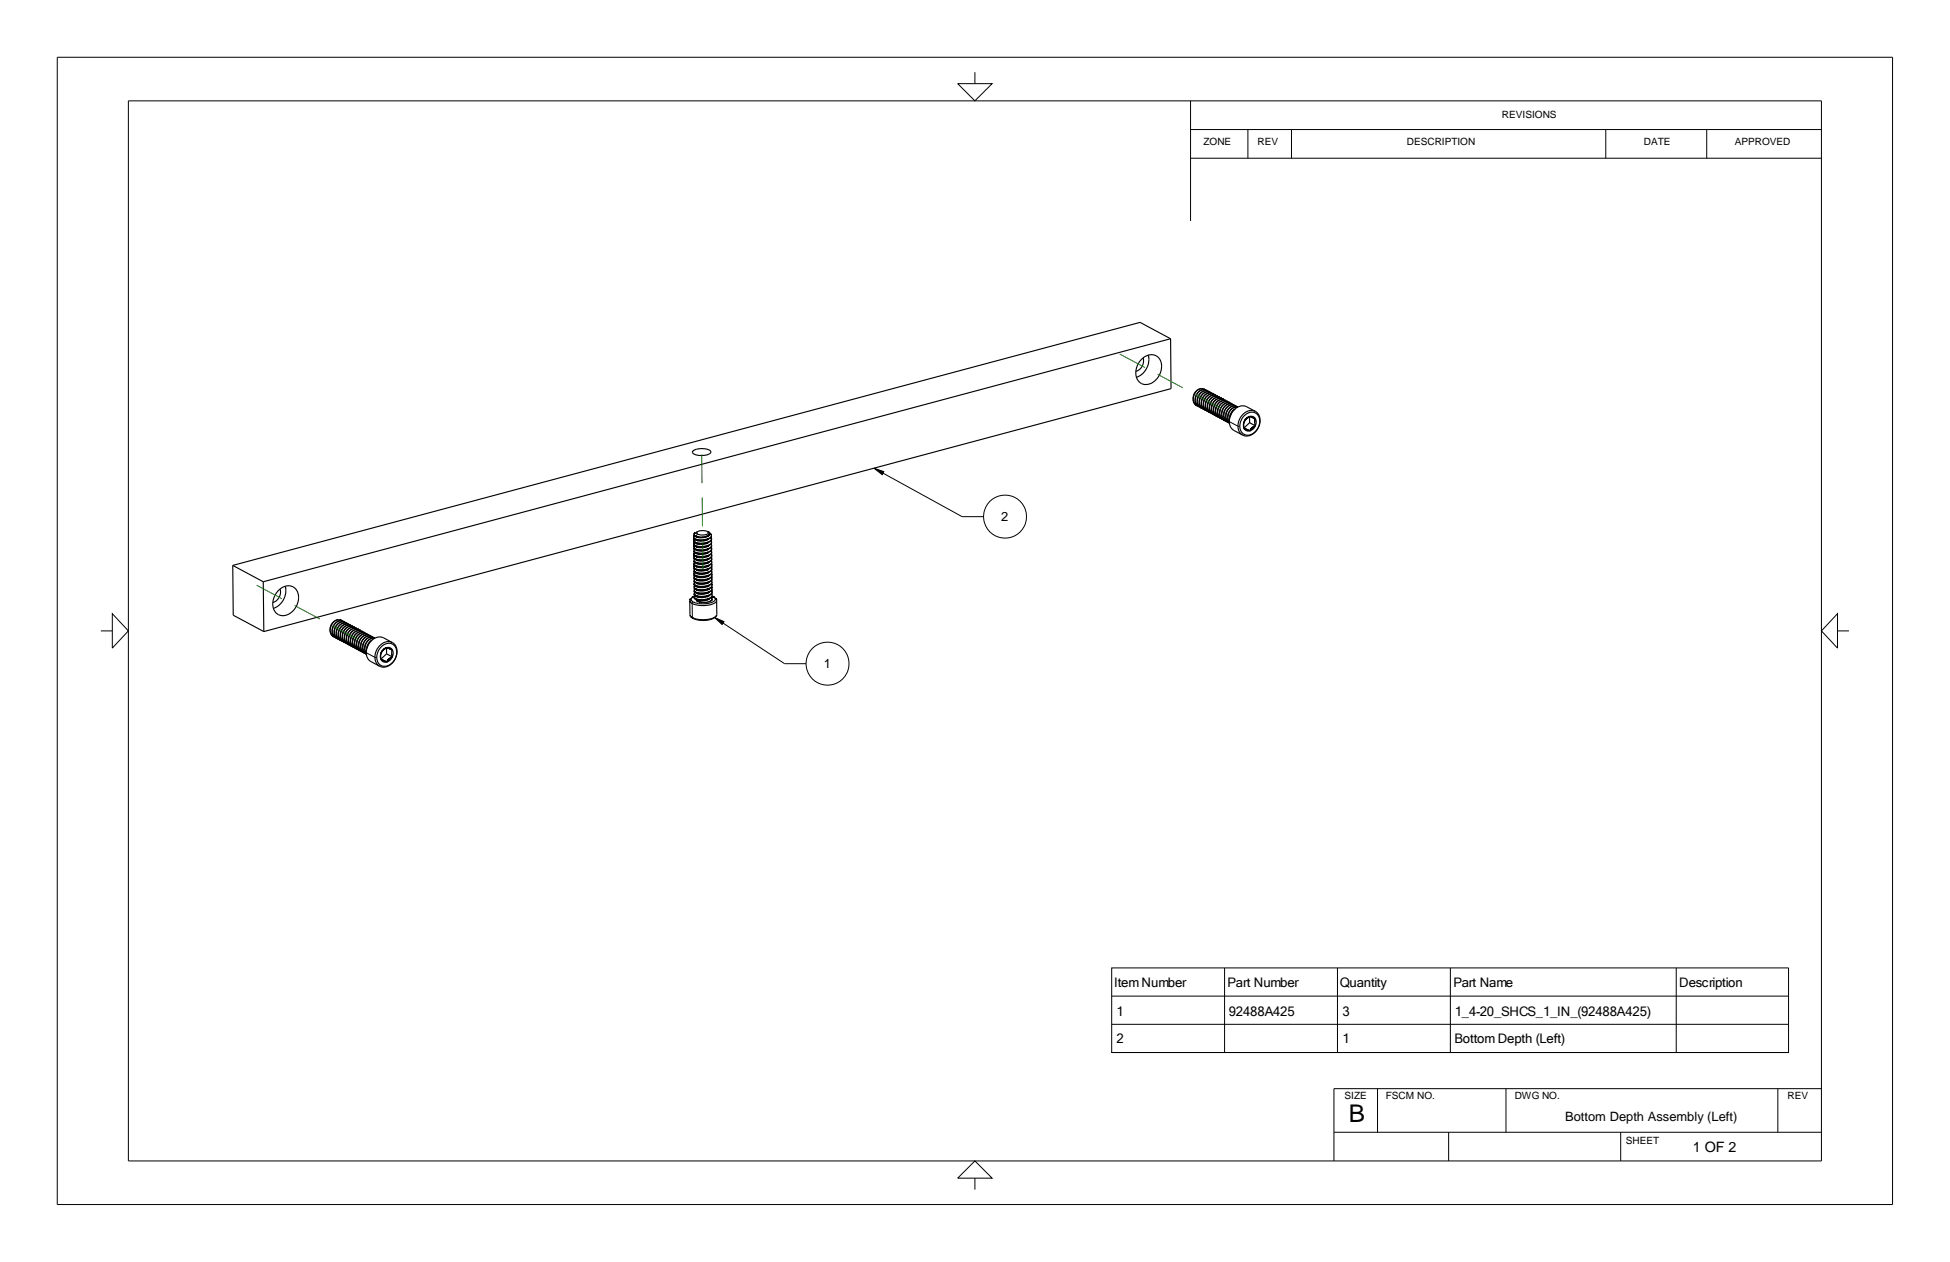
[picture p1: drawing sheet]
<svg xmlns="http://www.w3.org/2000/svg" width="432mm" height="279mm" viewBox="0 0 432 279" stroke-linecap="round" stroke-linejoin="round" font-family="sans-serif">
<g fill="none" stroke="#000" stroke-width=".25">
<path d="M252.7 79.6a2.51 2.51 0 0 1 3.8-.5l.4 .6 .3 .7a4 4 0 0 1-3.9 4.7 2.73 2.73 0 0 1-1.5-4zM253.1 79.2l.1 .9-.3 1.1-.4 .5-1 .5M254.3 78.6l.1 1a4.2 4.2 0 0 1-2.7 3.9M259.2 75l-6.7-3.6-201 53.8M259.2 75l.1 11-200.9 53.8M259.2 75l-200.9 53.8M153.4 99.9l.5-.3 .9-.2 1.8 .1a.58 .58 0 0 1 .7 .3 .58 .58 0 0 1-.2 .7 3.8 3.8 0 0 1-3.7-.3zM265 89.8l.2 .1M265.5 90l.2 .1M266 86l-1 .5-.7 1.1v1.4l.7 .8M266 86l.7 .3M266 86l-.9 .5-.8 1.2v1.2l.7 .9"/>
<path d="M266.4 90.5l.2 .1M266.8 90.7l.2 .1M267.1 86.4l.2 .1M267.1 86.4l-.4-.2-.8 .2-.7 .5-.3 .6-.3 .7 .1 .7 .3 .7 .5 .4M267.1 86.4l-.5-.1-.7 .2-.9 .9-.3 .7v.8l.3 .7 .5 .4M267.3 91l.2 .1M267.5 86.6l-.6-.1-.7 .2-.5 .4-.4 .7-.2 .7 .1 1 .4 .5 .5 .3M267.5 86.6l-.3-.1-.7 .1-.5 .3-.6 .8-.2 .8v.6l.2 .7 .5 .5M267.5 86.6l.2 .2M267.7 91.2l.2 .1M268 86.9l-.7-.2-.6 .2-.9 1-.3 .9 .1 .8 .3 .6 .5 .3M268 86.9l-.6-.2-.7 .3-.9 1-.2 .8v.7l.3 .6 .5 .4"/>
<path d="M268 86.9l.2 .1M268.2 91.5h.2M268.2 90.6l.3 .8 .6 .5M268.3 90.6l.3 .9 .5 .4M268.5 87.1l.1 .1M268.5 87.1l-.5-.1h-.5l-.7 .4-.5 .7-.3 .8v.9l.3 .5 .5 .4M268.5 87.1l-.8-.1-.5 .2-.9 1-.2 .7v.7l.3 .8 .4 .3M268.6 91.7l.2 .1M268.9 87.3h-1l-.7 .4-.5 .7-.3 .8 .1 .8 .3 .7 .5 .3M268.9 87.3l.2 .2M268.9 87.4l-.4-.2-.7 .1-.5 .4-.5 .7-.3 .8v.8l.2 .5 .6 .5M269.1 91.9l.2 .1"/>
<path d="M269.4 87.6l.1 .1M269.4 87.6l-.8-.2-.5 .2-.8 .7-.3 .6v1.5l.3 .5 .4 .3M269.4 87.6l-.6-.1-.8 .2-.8 1-.2 .8v.8l.3 .5 .4 .4M269.7 92.3h.1M269.8 87.8l.2 .2M269.8 87.8l-.3-.1-.8 .1-1 1-.3 .7v.7l.3 .8 .5 .5M269.8 87.8l-.6-.1-.8 .2-.9 1.2-.1 1.3 .3 .7 .5 .4M270 92.4l.2 .1M270.3 88.1l.1 .1M270.3 88.1l-.4-.2-.7 .1-.7 .5-.5 .6-.2 .8v.7l.3 .6 .5 .5M270.3 88.1l-.7-.2-.6 .3-.9 .9-.2 .8v.7l.2 .6 .5 .5M270.4 92.7l.2 .1"/>
<path d="M270.5 91.8l.2 .8 .6 .5M270.7 88.3l.2 .2M270.7 88.3l-.8-.1-.8 .4-.7 .9-.2 1.1M270.7 88.3l-.7-.1-.8 .4-.7 .8-.2 1.2M270.9 92.9l.2 .1M271 92l.2 .9 .6 .5M271.2 88.6l.1 .1M271.2 88.6l-.8-.2-.6 .2-.6 .5-.4 .8v1.3l.2 .6 .7 .5M271.2 88.6l-.7-.2-.5 .2-.6 .5-.5 .6-.1 1.4 .2 .6 .5 .5M271.3 93.1l.2 .1M271.6 88.8l-.6-.1-.7 .2-.6 .5-.4 .7v1.4l.2 .5 .5 .4M271.6 88.8l.2 .1"/>
<path d="M271.6 88.8l-.4-.2-.7 .2-.5 .2-.6 .8-.2 .8v.9l.3 .5 .5 .4M271.8 93.4l.2 .1M272.1 89l-.4-.1-.7 .1-.5 .3-.6 .8-.2 .8v.8l.3 .6 .4 .4M272.1 89l.1 .2M272.1 89l-.5-.1-.6 .1-.7 .5-.5 .6-.2 .8v.8l.3 .6 .5 .4M272.2 93.6h.1M272.2 93.5l-.3-.7v-.7l.3-.9 .8-.9 1-.2h-.5l-.6 .2-.8 .9-.3 1.4 .4 .9M272.5 89.3l-.8-.2-.5 .2-.6 .6-.4 .7-.1 1.4 .3 .6 .5 .3M272.5 89.3l.2 .1M272.5 89.3l-.6-.1-.5 .1-.7 .5-.4 .6-.2 .7 .1 .8 .2 .6 .5 .4M273 89.5l-.6-.1-.7 .2-.6 .5-.4 .7-.1 .6v.8l.3 .6 .4 .3M273 89.5l-.9-.1-.8 .4-.6 1-.2 1"/>
<path d="M273 89.5l.2 .1M273.4 90.7l-.6 .6-.4 .9M273.4 89.8l-.7-.2-.8 .4-.7 1-.2 1M273.4 89.8l.2 .1M273.4 89.8l-.8-.2-.9 .5-.6 .9-.1 1M273.6 90.5l-.9 .8-.4 1.3M273.8 90.3a3.2 3.2 0 0 0-1 4.7l2.4 1.3M273.8 90.3a2.14 2.14 0 0 1 2.3-.2l1.9 1M273.9 90l-.6-.1-.8 .2-.8 1-.2 .8v.7l.2 .6 .5 .4M273.9 90l.1 .1M273.9 90l-.8-.1-.5 .1-.5 .4-.5 .8-.2 .7 .1 .8 .3 .6 .4 .3M274.6 94.4a1.87 1.87 0 0 0 1.3 1.9 1.87 1.87 0 0 0 2.1-.8 2.51 2.51 0 0 0-.3-4.2 2.94 2.94 0 0 0-3.1 3.1"/>
<path d="M275.5 94.7h.1M275.5 93.3l-.1 1 .1 .6M275.5 93.3l-.2 1.1 .2 .5M275.5 94.7l1.3 .7M275.5 94.9l1.3 .5M275.5 94.9l.6 .5h.7M276.7 92.2v1.4l-1.2 1.1M276.7 93.6l1.3 .7M276.7 92.2l-.6 .4-.6 .7M276.7 92.2h.7l.6 .5M276.7 92.2l1.3 .5M276.7 92.2l-.8 .5-.4 .6"/>
<path d="M278 92.7l-.2 .8 .2 .8M278 92.7l.2 .7-.2 .9M278 91.1l.7 .7 .3 .8a3.4 3.4 0 0 1-3.3 3.9l-.5-.2M278 94.3l-.8 .4-.4 .7M278 94.3l-.5 .7-.7 .4M278 91.1a3 3 0 0 0-3.8 2.9l.1 1.4 .9 .9M153.6 119v.2l.4 .2M153.6 119.7v.2l.4 .3M153.9 118.6l-.3 .4M153.9 119.4l-.3 .3M154 119.4l.4 .2M154.1 119.5l.3 .2"/>
<path d="M154.5 117.7l-.3 .3 .3 .3 1.3 .1a.78 .78 0 0 0 1-.6l-.2-.1 .5 .2 .1 .3-.6 .5M154.5 117.7l-.8 .5v.3l.4 .2M156.6 117.7l-1.3-.2-.8 .2M156.6 118.7l-1.3 .3-1.2-.3M156.6 118.7l-1 .2-1.5-.2M156.8 119.3l-1.2 .3-1.6-.2M156.8 119.3l-1.2 .4-1.2-.1M156.9 119.3l-1.1 .5-1.4-.1M157 118.5l-.6 .4-1 .2-.9-.1-.4-.3M157.1 118l.4 .6M157.4 119l.2 .3M157.4 119.7l.2 .3"/>
<path d="M157.5 118.6v.2l-.5 .4-1.2 .3-1.5-.1-.5-.1-.2-.3M157.5 118.6v.3l-.7 .4M157.6 119.3l-.2 .4-.6 .4M157.6 119.3l-.5 .6-1.4 .3h-1.4l-.5-.2-.2-.3M51.5 125.2l.1 11 6.8 3.6M51.5 125.2l6.8 3.6M58.3 128.8l.1 11M61.6 130.8a2.47 2.47 0 0 1 3.9-.4l.5 1.2a4 4 0 0 1-3.6 4.7 2.62 2.62 0 0 1-1.8-3.7l.3-.9zM62 130.4l.1 1-.3 .9-.6 .7-.8 .4M63.2 129.8l.1 .9-.2 1.1a4.1 4.1 0 0 1-2.6 2.9M75 137.2l.6 .2M75 137.2l-1.1 .5-.7 1.2 .1 1.3 .6 .7"/>
<path d="M75 137.2l-1.1 .4-.7 1.2v1.3l.7 .8M76 137.6l.2 .1M76 137.6l-.8-.2-.5 .2-.7 .6-.3 .6-.2 .6 .1 .9 .4 .6 .4 .3M76 137.6l-.7-.2-.5 .2-.6 .5-.4 .6-.2 1.4 .3 .7 .5 .4M76.5 137.8l.1 .1M76.5 137.8l-.8-.2-.6 .2-.8 1-.3 .8v.8l.3 .6 .5 .4M76.5 137.8l-.7-.1-.7 .2-.9 1.1-.2 .7 .1 .9 .3 .5 .6 .4M76.9 138l-.5-.1h-.5l-.6 .4-.6 .8-.3 .7 .1 .9 .2 .5 .5 .5M76.9 138l.2 .2M76.9 138l-.7-.1-.6 .2-.9 1-.2 .7v.7l.3 .7 .4 .5M77.3 138.3l-.4-.1-.7 .1-.4 .3-.6 .7-.2 .7v.8l.2 .7 .5 .4M77.3 138.3l.2 .1"/>
<path d="M77.3 138.3l-.7-.2-.6 .2-.5 .5-.4 .6-.2 .7 .1 .9 .3 .6 .4 .3M77.4 139.6l.9-.5 .9 .2-1-.1-.7 .4-.5 .7-.2 .8v.7l.2 .7 .5 .4-.6-.6-.2-.7 .2-1.1zM77.8 138.5l.2 .1M77.8 138.5l-.5-.1-.8 .2-.6 .6-.3 .6-.2 .6 .1 .9 .3 .6 .4 .2M77.8 138.5l-.7-.1-.6 .1-.6 .6-.4 .7-.2 .6 .1 .9 .3 .5 .5 .3M78.3 138.8l-.6-.2-.5 .1-.6 .4-.6 .8-.2 .7v.8l.3 .6 .5 .4M78.3 138.8l-.7-.2-.6 .2-.7 .7-.3 .6-.2 .6 .1 .9 .7 .8M78.3 138.8l.1 .1M78.7 139l-.6-.1-.7 .2-.8 .9-.3 .8v.7l.3 .7 .4 .4M78.7 139l.2 .1M78.7 139l-.4-.1h-.7l-.7 .5-.4 .7-.3 .7 .1 .8 .2 .6 .5 .4M79.2 139.3l.1 .1"/>
<path d="M79.6 139.5l-.6-.1-.6 .1-.5 .5-.5 .7-.2 1.3 .3 .7 .5 .4M79.6 139.5l.2 .1M79.6 139.5l-.4-.2-.6 .1-.7 .4-.5 .6-.2 .7v.9l.2 .6 .6 .5M80.1 139.7l.1 .1M80.1 139.7l-.8-.1-.5 .1-.6 .6-.4 .6-.2 .9v.6l.3 .6 .5 .3M80.1 139.7l-.6-.1-.7 .2-.9 .9-.2 .7v.8l.2 .7 .5 .4M80.2 139.8l-.7 .1-.8 .6-.6 .9-.1 .8M80.2 139.8l.3 .2-.9-.1-.9 .6-.4 .7-.2 1M80.5 140l.2 .1M152.7 133l.1 3.2 .2 .4M153.3 132.3l-.6 .7M153.6 121.3l.4 .3"/>
<path d="M153.6 120.5l.4 .4M153.6 120.4v.1M153.6 121.2v.1M153.6 121.9v.2l.4 .3M153.6 123.4l.1 .2 .4 .2M153.6 122.7l.1 .2 .4 .2M153.6 125.7l.5 .4M153.6 124.9l.5 .4M153.6 124.1l.1 .3 .4 .2M153.6 125.6v.1M153.6 124.9h.1M153.7 127.1v.2l.4 .2"/>
<path d="M153.7 126.3v.3l.4 .2M153.7 127.8l.1 .3 .3 .2M153.7 128.5v.3l.4 .2M153.7 129.3v.2l.4 .2M153.7 130l.1 .3 .3 .2M153.7 130.7l.1 .3 .3 .2M153.7 131.5l.1 .2 .3 .3M153.7 132.2l.1 .3 .3 .2M153.9 120.1l-.3 .3M153.9 122.3l-.3 .4M153.9 121.6l-.3 .3M153.9 120.9l-.3 .3"/>
<path d="M153.9 132l-.6 .3M153.9 123.1l-.3 .3M153.9 124.5l-.3 .4M153.9 123.8l-.3 .3M153.9 126.7l-.2 .4M153.9 126l-.2 .3M154 127.5l-.3 .3M154 128.2l-.3 .3M154 129.7l-.3 .3M154 128.9l-.3 .4M154 130.4l-.3 .3M154 131.1l-.3 .4"/>
<path d="M154 131.9l-.3 .3M154 120.9h.1M154 122.4l.9 .2 1.6-.2M154.1 123.1l.9 .3 1.5-.2M154.1 128.3l.4 .1M154.1 120.2l1 .3M154.2 126.1h.1M154.2 132.7l.2 .4 .5 .2h1.9M156.5 122.4h.1M156.8 120.1l-1.3 .3-1.5-.2M156.8 120.1l-1.2 .3-1.6-.2M156.9 120.8l-1.4 .4-1.5-.3"/>
<path d="M156.9 121.5l-1.5 .4-1.4-.3M156.9 121.5l-1.5 .3-1.4-.2M156.9 120.8l-1.4 .3-1.5-.2M156.9 122.3l-.4 .1M156.9 122.3l-1.3 .3-1.6-.2M156.9 123l-.4 .2M156.9 123l-1.3 .3-1.5-.2M156.9 123.8l-1.4 .2-1.4-.2M156.9 123.8l-1.4 .3-1.4-.3M156.9 126l-1.3 .3-1.5-.2M156.9 125.2l-1.3 .4h-.8l-.7-.3M156.9 124.5l-1.5 .4-1.3-.3"/>
<path d="M156.9 124.5l-1.5 .3-1.3-.2M156.9 126l-1.2 .2-1.6-.1M156.9 120.1l-.7 .3-1.1 .1M156.9 125.2l-1.2 .3-1.6-.2M156.9 128.2l-1.2 .3-1.2-.1M156.9 127.4l-1.4 .3-1.4-.2M156.9 126.7l-1.4 .3-1.4-.2M156.9 120.8l-.6 .3-.7 .2-1-.1-.5-.3M156.9 128.2l-1.2 .2h-1.2M156.9 127.4l-1.4 .4-1.4-.3M156.9 126.7l-1.3 .4-.9-.1-.6-.2M156.9 121.5l-.4 .3-1 .2-.9-.1-.5-.2"/>
<path d="M156.9 122.3l-.6 .3-.9 .1h-.9l-.3-.3M157 129.6l-1.4 .3-1.5-.2M157 123l-1.3 .5-1-.1-.5-.2M157 123.7l-.5 .3-.9 .2h-.9l-.5-.3M157 129.6l-1.4 .4-1.5-.3M157 128.9l-1.3 .3-1.6-.2M157 128.9l-1.4 .4-1.5-.3M157 125.2l-.6 .3-.9 .2-.9-.1-.4-.2M157 131.1l-1.6 .4-1.3-.3M157 130.4l-1.5 .3-1.4-.2M157 131.8l-1.3 .4h-.8l-.8-.2M157 131.1l-1.2 .3-1.7-.2"/>
<path d="M157 124.5l-.5 .3-.9 .1h-1l-.4-.3M157 125.9l-1.3 .5h-.9l-.6-.3M157 131.8l-1.3 .3-1.6-.1M157 132.6l-1.3 .3-1.6-.2M157 126.7l-.5 .3-.8 .1h-1.1l-.4-.3M157 127.4l-.5 .3-.9 .2-.9-.1-.5-.2M157 132.6l-1.4 .3h-.8l-.7-.2M157 128.1l-.5 .3-.9 .2h-.9l-.5-.3M157 128.9l-.5 .3-1.1 .2-.8-.1-.4-.2M157 130.3l-.5 .3-.8 .2h-1l-.5-.3M157 129.6l-.5 .3-.8 .2-1.1-.1-.4-.2M157 131.8l-.5 .3-1 .2-.9-.1-.4-.2"/>
<path d="M157 131.1l-.5 .3-.9 .2-.9-.1-.5-.2M157.1 132.6l-1.4 .4h-1l-.4-.3M157.4 121.9l.2 .3M157.4 120.5l.2 .3M157.4 121.2l.2 .3M157.5 123.4l.1 .3M157.5 124.1l.1 .4M157.5 122.7l.1 .3M157.5 125.6l.1 .3M157.5 124.9l.1 .3M157.5 126.3l.1 .4M157.5 127.1l.1 .3"/>
<path d="M157.5 127.8l.1 .3M157.5 129.3l.2 .3M157.5 130l.2 .3M157.5 128.5l.1 .4M157.5 130.7l.2 .4M157.5 132.2l.2 .3M157.5 131.5l.2 .3M157.6 120.8l-.1 .3-.6 .4M157.6 120l-.5 .6-1.1 .3h-1.5l-.9-.4M157.6 120.8l-.4 .5-1.4 .4h-1.4l-.6-.2-.2-.3M157.6 120l-.1 .4-.6 .4M157.6 121.5l-.2 .4-.5 .4"/>
<path d="M157.6 122.2l-.1 .4-.6 .4M157.6 121.5l-.1 .3-.5 .4-1.2 .2h-1.5l-.5-.2-.2-.3M157.6 124.6l-.7 .6-1.3 .2-1.4-.1-.6-.4M157.6 122.2l-.1 .3-.4 .4-1.4 .3-1.5-.1-.6-.4M157.6 123.7l-.1 .4-.6 .4M157.6 124.5h.1M157.6 123l-.1 .3-.6 .5M157.6 123.7l-.4 .5-1.3 .5-1.6-.1-.5-.2-.2-.3M157.6 124.5v.1M157.6 124.5l-.2 .5-.5 .2M157.6 123l-.5 .6-1.4 .3-1.5-.1-.6-.4M157.6 126.7l-.4 .5-1.3 .4h-1.4l-.6-.3-.2-.2"/>
<path d="M157.6 126.7l-.1 .3-.6 .4M157.6 125.9l-.4 .6-1.2 .4-1.7-.1-.5-.2-.1-.3M157.6 125.2l-.1 .3-.4 .3-1.6 .4-1.6-.3-.3-.3 .3-.3M157.6 125.9v.4l-.7 .4M157.6 125.2l-.1 .4-.6 .4M157.6 127.4l-.1 .4-.6 .4M157.6 128.1l-.1 .4-.5 .4M157.6 128.9v.3l-.6 .4M157.6 127.4l-.5 .6-1.2 .3h-1.5l-.6-.2-.1-.3M157.6 128.9l-.4 .5-1.4 .4-1.6-.1-.5-.4M157.6 128.1v.3l-.5 .4-1.3 .3-1.6-.1-.5-.5M157.7 129.6l-.4 .5-1.5 .5-1.6-.2-.5-.4"/>
<path d="M157.7 130.3l-.5 .6-1.3 .4-1.4-.1-.6-.2-.2-.3M157.7 129.6l-.2 .4-.5 .4M157.7 130.3l-.1 .4-.6 .4M157.7 131.1l-.1 .3-.6 .4M157.7 132l.5 .2M157.7 131.1l-.5 .6-1.3 .3h-1.4l-.5-.2-.3-.3M157.7 132.5l-.3 .5-.6 .3M157.7 131.8l-.1 .4-.6 .4M157.7 131.8l-.5 .6-1.4 .4-1.4-.1-.5-.2-.2-.3M157.7 132.5l-.1 .4-.8 .4M158.2 132.2l.5 .6v3.3l-.2 .4M158.2 132.2l.2 .4a1.64 1.64 0 0 1-1.8 1 4.4 4.4 0 0 1-3.4-.5l-.2-.5 .3-.3"/>
<path d="M158.5 136.5l-1.2 .7-1.6 .2-1.5-.2-1.2-.6M158.5 136.5l-1.3 .6-1.3 .1-1.7-.1-1.2-.5M158.7 132.9a2.49 2.49 0 0 1-2.5 1.1 4 4 0 0 1-3.3-.6l-.2-.4M73.9 140.9l.2 .1M74.4 141.2l.1 .1M75.2 141.7l.3 .1M75.7 141.9l.2 .1M76.2 142.1l.2 .1M76.6 142.4h.1M76.6 142.4l.2 .1M77 142.6h.1M77 142.6l.3 .1"/>
<path d="M77.5 142.9l.2 .1M78 143.1l.2 .1M78 142.2l.3 .9 .6 .5M78.1 142.2l.3 1 .5 .4M78.4 143.3l.2 .1M78.9 143.6l.2 .1M79.3 143.8l.2 .1M79.8 144.1l.2 .1M80.2 144.3h.1M80.2 144.3l.2 .1M80.7 144.5l.2 .1M80.8 143.7l.3 1"/>
<path d="M80.8 143.7l.3 .9M81 140.2l-.7-.1-.7 .2-.8 1.1-.3 .7 .1 .8 .3 .6 .4 .3M81.1 144.8h.1M81.1 140.3l-.5-.2h-.7l-.7 .5-.4 .6-.3 .8v.7l.3 .7 .5 .4M81.4 140.5l.2 .1M81.4 140.5l-.5-.2-.5 .1-.6 .3-.6 .8-.2 .8v.8l.3 .6 .5 .4M81.4 140.5l-.7-.2-.6 .2-.6 .6-.4 .7v1.4l.2 .5 .5 .4M81.9 140.7l-.4-.2-.7 .1-.7 .5-.5 .7-.2 .7v.8l.3 .6 .5 .4M82 140.8l-.5-.2-.7 .1-.5 .3-.6 .7-.2 .7v.8l.2 .6 .5 .5M82.3 141.8l-.7 .7-.3 .9M82.3 140.9l-.7-.1-.6 .2-.7 .6-.3 .7-.2 .5 .1 .9 .3 .6 .5 .2M82.3 140.9l.2 .2"/>
<path d="M82.3 140.9l-.6-.1-.7 .3-.9 1-.2 .7v.7l.3 .7 .5 .3M82.5 141.6l-1 1-.3 1.1M82.8 141.2l.2 .1-.9 .1-.8 .6-.4 .9-.1 .8M82.8 141.2l-.7-.2-.7 .3-.9 1.1-.2 1.4 .4 .7 .4 .3M82.8 141.2l-.8-.1-.5 .1-.5 .4-.5 .8-.1 1.4 .2 .5 .5 .5M83 141.3l-.9 .1-.8 .5-.4 .8-.1 1M84.4 145.9h.1M84.4 145.9l1.3 .7M84.4 146.1l1.3 .5M84.4 146.1l.6 .5h.7M84.5 143.1a1.91 1.91 0 0 1 2.5-.4 1.91 1.91 0 0 1 .8 2.3 2.55 2.55 0 0 1-3.7 2.2 2.84 2.84 0 0 1 .4-4.1zM85.6 144.8l1.3 .6"/>
<path d="M85.6 144.8l-1.2 1.1M85.6 143.4v1.4M85.6 143.4l1.3 .4M85.6 143.4l-.6 .4-.6 .7-.2 1 .2 .6M85.6 143.4h.8l.5 .4M85.6 143.4l-.7 .4-.5 .7-.1 .9 .1 .7M86.9 142.3a2.99 2.99 0 0 0-3.8 2.7v1.4l.4 .7 .6 .4M86.9 145.4l-.7 .5-.5 .7M86.9 145.4l-.4 .6-.8 .6M86.9 142.3l-1.9-1.1a3 3 0 0 0-3.9 3l.1 .9 .5 1 2.4 1.4M86.9 142.3l.5 .4 .5 1.1a3.3 3.3 0 0 1-3.4 3.9l-.4-.2M86.9 143.8l-.2 .5 .2 1.1"/>
<path d="M86.9 143.8l.2 .6-.2 1"/>
</g>
<g fill="none" stroke="#000" stroke-width=".22">
<path d="M12.7 12.7h406.4v254h-406.4zM212.1 18.5h7.6l-3.8 3.8zM215.9 16v2.5M28.4 22.3h374.9v234.7h-374.9zM263.6 28.7h139.7M263.6 35h139.7M263.6 22.3v26.6M276.3 28.7v6.3M286 28.7v6.3M355.6 28.7v6.3M377.9 28.7v6.3M264.2 88.4h.1"/>
<path d="M264.6 88.6l.1 .1M265.1 88.9h.1M265.5 89.1l.1 .1M266 89.3v.1M266.4 89.6h.1M266.9 89.8l.1 .1M267.3 90.1h.1M267.8 90.3h.1M268.2 90.6h.1M268.7 90.8h.1M269.1 91l.1 .1M269.6 91.3h.1"/>
<path d="M270 91.5h.1M270.5 91.8h.1M271 92h.1M271.4 92.2l.1 .1M271.8 92.5h.1M272.2 93.3l1.9 1.1h.5M275.4 94.1l-.1 .1M279 93v.2M153.9 119.3v.1M154.3 118.8l.1 .1M154.4 119.6v.1M154.5 118.3l-.4 .4"/>
<path d="M156.6 117.7l.2 .1M193.5 103.7l2.2 .7-.4 .7zM195.5 104.8l17.5 9.6h4.8M22.3 139.7h2.6M24.9 135.9l3.5 3.8-3.5 3.8zM73.1 139.6h.1M73.5 139.8h.1M153.5 133.3l-.2 .3v3.1l.2 .2M153.9 120.8v.1M153.9 120.1h.1M154 121.5v.1M154 122.3v.1"/>
<path d="M154 123v.1M154 123.7v.1M154 124.5v.1M154 125.2v.1M154 125.9v.1M154 126.7v.1M154 127.4v.1M154 128.9v.1M154 128.1v.1M154.1 129.6v.1M154.1 130.4v.1M154.1 131.1v.1"/>
<path d="M154.1 132.6v.1M154.1 131.8v.1M154.4 120.3v.1M154.4 121.1h.1M154.4 121.8v.1M154.4 122.5v.1M154.4 124.7v.1M154.4 123.3h.1M154.4 124v.1M154.4 125.5v.1M154.4 126.2v.1M154.4 126.9l.1 .1"/>
<path d="M154.5 127.7v.1M154.5 128.4v.1M154.5 129.1v.1M154.5 129.9v.1M154.5 130.6v.1M154.5 131.3v.1M154.5 132.1v.1M154.5 132.8v.1M158.2 136.7l2.1 .9-.4 .7zM160.1 137.9l13.6 9h4.8M406.9 135.9v7.6l-3.6-3.8zM406.9 139.7h2.5"/>
<path d="M74 140v.1M74.4 140.3h.1M74.9 140.5h.1M75.3 140.8h.1M75.8 141h.1M76.2 141.2l.1 .1M76.7 141.5h.1M77.1 141.7l.1 .1M77.6 142h.1M78 142.2h.1M78.5 142.5h.1M78.9 142.7h.1"/>
<path d="M79.4 142.9v.1M79.8 143.2h.1M80.3 143.4h.1M80.8 143.7h.1M81.1 144.5l1.9 1 .4 .1M84.3 145.2l-.1 .2M87.9 144.2l-.1 .2M246.2 214.3h149.8v18.7h-149.8zM271.2 214.3v18.7M296.2 214.3v18.7M321.2 214.3v18.7M371.2 214.3v18.7"/>
<path d="M246.2 226.8h149.8M246.2 233h149.8M246.2 220.5h149.8M215.9 257l3.8 3.8h-7.6zM295.4 250.7h107.9M305 241v9.7M320.8 250.7v6.3M333.5 241v9.7M358.9 250.7v6.3M393.7 241v9.7M403.3 241h-107.9v16M215.9 260.8v2.6"/>
<circle cx="222.5" cy="114.4" r="4.8"/>
<circle cx="183.2" cy="146.9" r="4.8"/>
</g>
<path d="M247.9 78.4l23 12.3M155.4 100.6l.3 26.2M56.8 129.6l23 12.2" fill="none" stroke="#158010" stroke-width=".22" stroke-dasharray="6.3 3.2" stroke-linecap="butt"/>
<path d="M193.6 103.7l1.8 1.4 .3-.7zM158.3 136.7l1.6 1.6 .4-.7z" fill="#000"/>
<text font-size="5.4" x="298.7" y="248.4">B</text>
<text font-size="3.2" x="374.8" y="255.1">1 OF 2</text>
<g font-size="2.9">
<text x="221.7" y="115.3">2</text>
<text x="182.4" y="147.9">1</text>
<text x="246.7" y="218.5">Item Number</text>
<text x="271.8" y="218.5">Part Number</text>
<text x="296.7" y="218.5">Quantity</text>
<text x="321.8" y="218.5">Part Name</text>
<text x="371.8" y="218.5">Description</text>
<text x="247.2" y="224.9">1</text>
<text x="272.1" y="224.9">92488A425</text>
<text x="297.3" y="224.9">3</text>
<text x="322.1" y="224.9">1_4-20_SHCS_1_IN_(92488A425)</text>
<text x="247.2" y="231">2</text>
<text x="297.2" y="231">1</text>
<text x="322.1" y="231">Bottom Depth (Left)</text>
</g>
<text font-size="2.8" x="346.6" y="248.1">Bottom Depth Assembly (Left)</text>
<g font-size="2.2">
<text x="332.6" y="26">REVISIONS</text>
<text x="266.5" y="32.2">ZONE</text>
<text x="278.5" y="32.2">REV</text>
<text x="311.6" y="32.2">DESCRIPTION</text>
<text x="364" y="32.2">DATE</text>
<text x="384.2" y="32.2">APPROVED</text>
<text x="297.7" y="243.4">SIZE</text>
<text x="306.9" y="243.4">FSCM NO.</text>
<text x="335.4" y="243.4">DWG NO.</text>
<text x="395.8" y="243.4">REV</text>
<text x="360" y="253.2">SHEET</text>
</g>
</svg>
